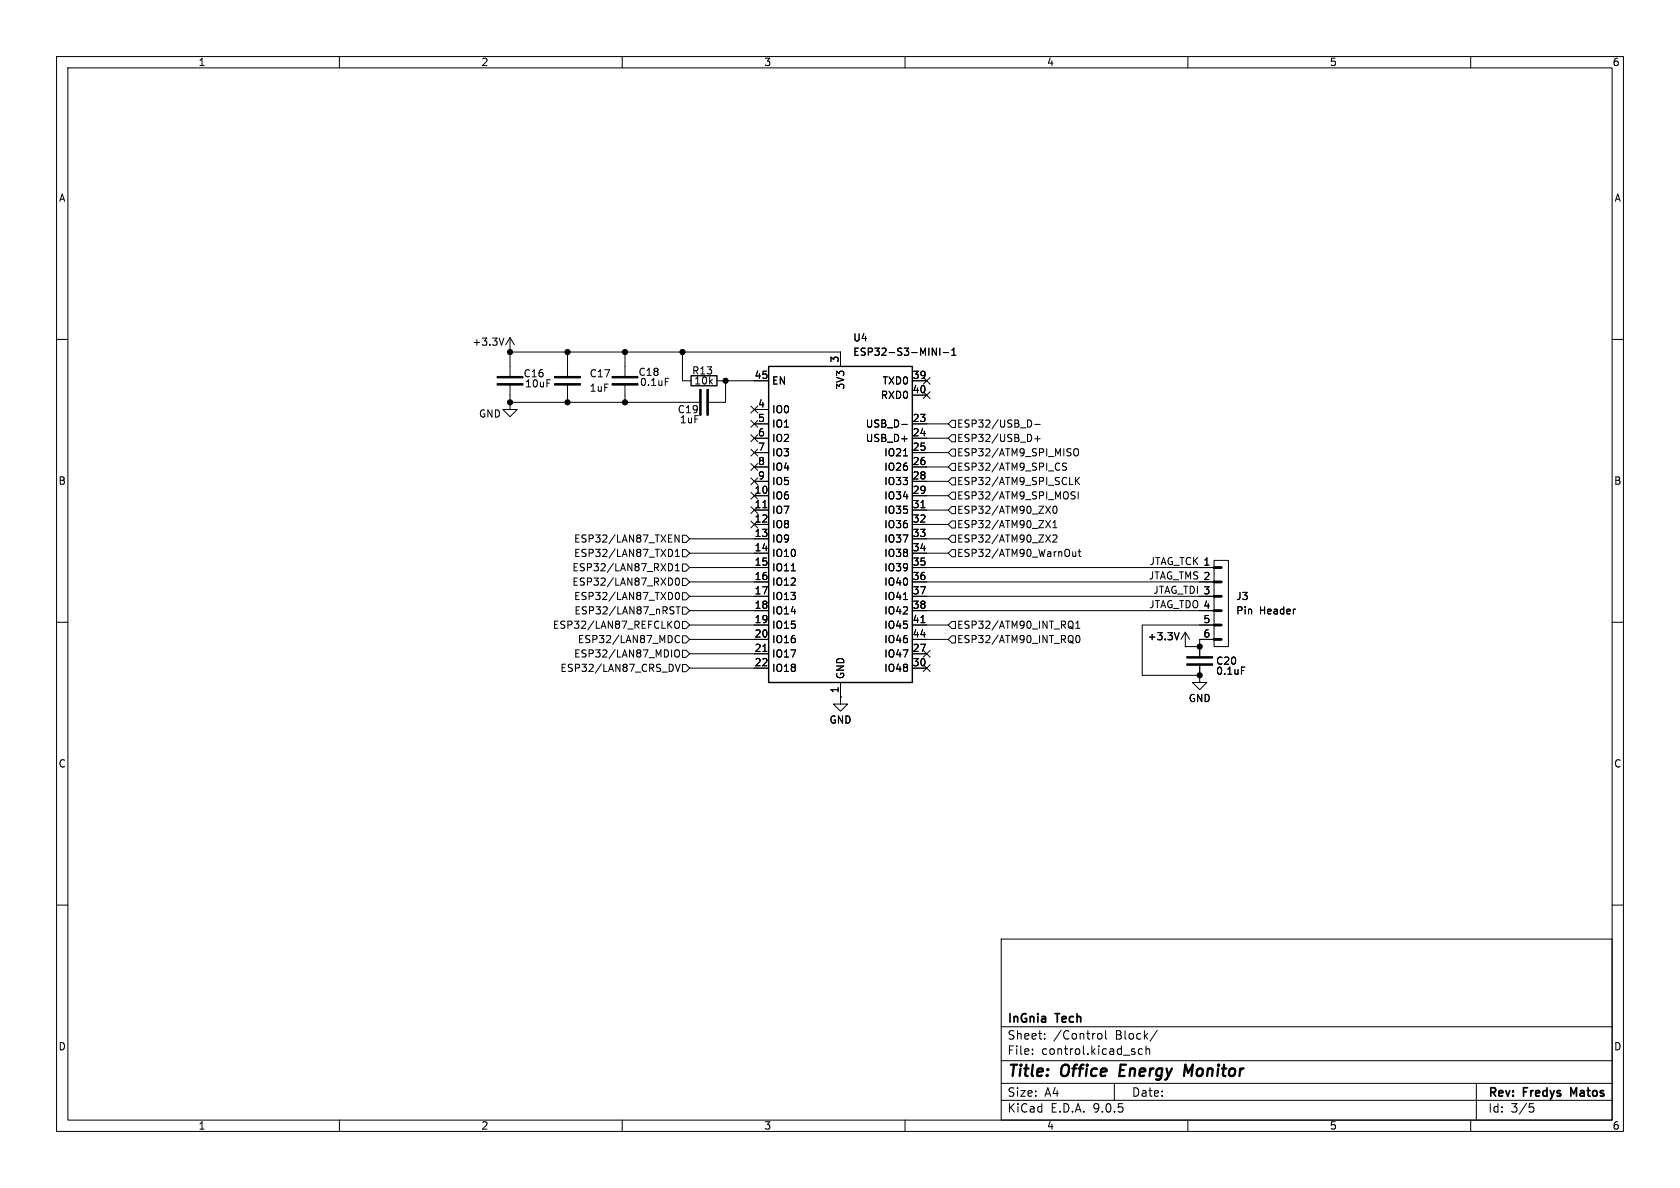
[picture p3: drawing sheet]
<svg xmlns="http://www.w3.org/2000/svg" width="297mm" height="210mm" viewBox="0 0 297 210" stroke-linecap="round" stroke-linejoin="round" font-family="sans-serif">
<g fill="none" stroke="#000" stroke-width=".18">
<path d="M10 10h277v190h-277zM12 12h273v186h-273zM60 10v2M110 10v2M160 10v2M210 10v2M260 10v2M89.1 59.8l-.4 1.2M90.2 59.7v7.1M90.2 59.7l-.8 1.3M90.2 59.7l.7 1.3M10 60h2"/>
<path d="M90.2 71.1v1.3h1.2l-1.2 1.3-1.3-1.3h1.3M90.2 71.1h.1M90.2 62.2h.1M90.2 67.9v3.2M90.2 62.2h58.4v2.6M90.2 71.1h33.7M100.3 62.2v4.6M100.3 67.9v3.2M110.5 62.2v4.6M110.5 67.9v3.2M117.6 66.9h.6M120.6 62.2v5.1h1.5"/>
<path d="M126.8 67.3h9.1M128.3 67.3v3.8h-3.3M132.7 79.4l1.3 1.2M132.7 71.8l1.3 1.2M132.7 76.9l1.3 1.2M132.7 74.3l1.3 1.2M133.3 72.4h2.6M133.3 74.9h2.6M133.3 77.5h2.6M134 79.4l-1.3 1.2M134 71.8l-1.3 1.2M134 76.9l-1.3 1.2"/>
<path d="M134 74.3l-1.3 1.2M159.4 75h1M161.3 67.3h2.5M161.3 74.9h6.3M161.3 77.5h6.3M161.3 69.9h2.5M163.2 69.2l1.2 1.3M163.2 66.7l1.2 1.2M164.4 69.2l-1.2 1.3M164.4 66.7l-1.2 1.2M164.8 61.5l.7 1.3v-1.3M166.1 61.5v1.3"/>
<path d="M166.7 62.3h1M168.3 62.8h.7M168.3 61.9l.3-.4v1.3M168.3 76.8h.6v1.3h-.6l-.7-.6zM168.3 74.3h.6v1.3h-.6l-.7-.7zM168.3 79.4h.6v1.2h-.6l-.7-.6zM182 74.2a.68 .68 0 0 1 .4 .7 .68 .68 0 0 1-.4 .6M182.9 75h1M182.9 77.6h1M183.4 77.1v.9M189.9 79.5l.2-.2a.43 .43 0 0 1 .6 .4v.5a.42 .42 0 0 1-.5 .4 .42 .42 0 0 1-.4-.4zM285 60h2"/>
<path d="M118.2 99.6a.64 .64 0 0 1 .7 .7 .64 .64 0 0 1-.7 .6M118.5 97.1a.68 .68 0 0 1 .4 .6 .68 .68 0 0 1-.4 .7M119.4 98.4h.7M119.4 97.5l.4-.4v1.3M120.1 94.6v1.2l-.8-1.2v1.2M120.6 94.6h.7l.6 .7-.6 .6h-.7zM120.6 97.2h.7l.6 .6-.6 .6h-.7zM120.6 99.7h.7l.6 .6-.6 .7h-.7zM121.9 95.3h14M121.9 97.8h14M132.7 81.9l1.3 1.3M132.7 89.6l1.3 1.2"/>
<path d="M132.7 87l1.3 1.2M132.7 84.5l1.3 1.2M132.7 92.1l1.3 1.2M133.3 80h2.6M133.3 82.6h2.6M133.3 85.1h2.6M133.3 87.6h2.6M133.3 90.2h2.6M133.3 92.7h2.6M134 81.9l-1.3 1.3M134 89.6l-1.3 1.2M134 87l-1.3 1.2"/>
<path d="M134 84.5l-1.3 1.2M134 92.1l-1.3 1.2M134.9 89.8h.7M159.7 80.6h.7M161.3 80h6.3M161.3 82.6h6.3M161.3 85.1h6.3M161.3 87.6h6.3M161.3 90.2h6.3M161.3 92.7h6.3M161.3 95.3h6.3M161.3 97.8h6.3"/>
<path d="M162.8 89.8h.7M168.3 92.1h.6v1.2h-.6l-.7-.6zM168.3 89.5h.6v1.3h-.6l-.7-.6zM168.3 94.6h.6v1.3h-.6l-.7-.6zM168.3 84.5h.6v1.2h-.6l-.7-.6zM168.3 81.9h.6v1.3h-.6l-.7-.6zM168.3 97.2h.6v1.2h-.6l-.7-.6zM168.3 87h.6v1.3h-.6l-.7-.7zM184.9 92l.8 1.3M184.9 89.5l.8 1.2M184.9 94.6l.8 1.2M185.7 92l-.8 1.3"/>
<path d="M185.7 89.5l-.8 1.2M185.7 94.6l-.8 1.2M186.1 93.3h.8M186.1 92.4l.4-.4v1.3M186.1 94.7l.5-.1 .3 .3-.8 .9h.8M186.3 89.5h.1a.68 .68 0 0 1 .5 .6 .68 .68 0 0 1-.5 .6 .84 .84 0 0 1-.1-1.2zM188.6 81.9h-.5l-.2 .1v.3l.5 .3 .2 .3-.3 .2h-.5M189.6 87.5l.3 .2 .2 .3-.3 .2h-.3M189.6 86.9l.5 .1M189.6 97.5l.1 .8 .3 .1 .2-.2M190.1 84.4v1.3M190.2 97.5v.9"/>
<path d="M190.3 84.9l.6 .8M190.6 97.5h.5M190.6 86.9v1.3M190.8 97.1v1.1l.3 .2M190.9 84.4l-.8 .7M214.6 99.1h2.6v15.2h-2.6zM10 110h2M118.7 102.2l.2 .5-.2 .7M118.7 107.3h.4M118.8 105v.7M118.9 107.9l.2 .3-.2 .3M119.3 110l.3-.2a.43 .43 0 0 1 .5 .4v.4a.42 .42 0 0 1-.4 .5 .42 .42 0 0 1-.4-.5z"/>
<path d="M119.3 115.1l.3-.2a.43 .43 0 0 1 .5 .4v.4a.42 .42 0 0 1-.4 .5 .42 .42 0 0 1-.4-.5zM119.4 117.4l.4 1.3 .4-1.3M119.4 100.9h.7M119.4 100l.4-.4v1.3M119.5 104.8l.2-.1a.68 .68 0 0 1 .4 .7 .68 .68 0 0 1-.4 .6l-.2-.1-.1-.4zM119.5 102.3l.2-.1a.68 .68 0 0 1 .4 .6 .68 .68 0 0 1-.4 .6l-.2-.1-.1-.3zM119.5 107.3h.7M119.9 107.3v1.2M120.1 112.5a.6 .6 0 0 0-.8 .4 .6 .6 0 0 0 .6 .7l.2-.1M120.6 104.8h.7l.6 .6-.6 .6h-.7zM120.6 102.2h.7l.6 .7-.6 .6h-.7zM120.6 114.9h.7l.6 .7-.6 .6h-.7z"/>
<path d="M120.6 109.9h.7l.6 .6-.6 .6h-.7zM120.6 112.4h.7l.6 .6-.6 .7h-.7zM120.6 117.5h.7l.6 .6-.6 .6h-.7zM120.6 107.3h.7l.6 .7-.6 .6h-.7zM121.9 100.3h14M121.9 102.9h14M121.9 105.4h14M121.9 108h14M121.9 110.5h14M121.9 113h14M121.9 115.6h14M121.9 118.1h14"/>
<path d="M134.9 115.2h.7M139.9 100.9h.7M159.7 106h.7M161.3 100.3h53.3M161.3 102.9h53.3M161.3 105.4h53.3M161.3 108h53.3M161.3 110.5h6.3M161.3 113h6.3M161.3 115.6h2.5M161.3 118.1h2.5M162.8 110.1h.7"/>
<path d="M163.2 115l1.2 1.2M163.2 117.5l1.2 1.2M164.4 115l-1.2 1.2M164.4 117.5l-1.2 1.2M168.3 112.4h.6v1.3h-.6l-.7-.7zM168.3 109.9h.6v1.2h-.6l-.7-.6zM189.5 109.9a.9 .9 0 0 1 0 1.1l.3 .2M190.2 111.1h.7M190.2 110.2l.3-.4v1.3M190.3 112.5l.2-.2a.68 .68 0 0 1 .4 .7 .68 .68 0 0 1-.4 .6l-.2-.1-.1-.4zM208.5 111.8l-.5 1.3M209.5 114.3h.1"/>
<path d="M209.5 111.8l-.7 1.2M209.5 111.8l.8 1.2M209.5 111.8v2.5M209.5 114.3h2.6M212.1 119.4v1.3h1.3l-1.3 1.2-1.3-1.2h1.3M212.1 119.4h.1M212.1 117.4v2M214.6 110.5h-12.7v8.9h10.2M214.6 113h-2.5v3.3M219.5 117.9h.6M285 110h2M148.6 123.2v1.3h1.3l-1.3 1.2-1.3-1.2h1.3"/>
<path d="M148.6 123.2h.1M148.6 120.7v2.5M10 160h2M177 166h108v32h-108zM285 160h2M60 198v2M110 198v2M160 198v2M177 194.5h108M177 191.5h108M177 187.5h108M177 181.5h108"/>
<path d="M182.5 186.3v.1M182.5 185.5v.1M184.7 183.6v.1M184.7 182.8v.1M194.1 182.8l.4-.1 .3 .3v.4l-.1 .2-.4 .1-.2-.1M195.5 182.2v1.3l.2 .2M197 191.5v3M202 185.5l-.5-.1-.3 .3v.4l.2 .2h.6M202.6 185.5l.2-.1 .4 .1v.9M202.6 184.9v1.5M204.6 182.1l-1.3 2M210 198v2"/>
<path d="M260 198v2M261 191.5v6.5M270.5 195.7h.4l.3 .3-.2 .5-.5 .1"/>
</g>
<path d="M214.6 100.3h1.3M214.6 102.9h1.3M214.6 105.4h1.3M214.6 108h1.3M214.6 110.5h1.3M214.6 113h1.3M278.2 193.4l-.5-1.1v1.5" fill="none" stroke="#000" stroke-width=".3"/>
<path d="M198.1 188.2l-.2 2h.9M210.9 188.2l-.9 1.4-.4-1.4-.3 2" fill="none" stroke="#000" stroke-width=".4"/>
<path d="M122.2 66.4h4.5v1.8h-4.5z" fill="none" stroke="#000" stroke-width=".24"/>
<path d="M214.6 100.3h1.3M214.6 102.9h1.3M214.6 105.4h1.3M214.6 108h1.3M214.6 110.5h1.3M214.6 113h1.3" fill="none" stroke="#000" stroke-width=".5"/>
<g fill="#000" stroke="#000" stroke-width=".18">
<path d="M87.9 67.8h4.6v.3h-4.6zM87.9 66.5h4.6v.3h-4.6zM98 67.8h4.6v.3h-4.6zM98 66.5h4.6v.3h-4.6zM108.2 67.8h4.6v.3h-4.6zM108.2 66.5h4.6v.3h-4.6zM123.7 68.8h.3v4.6h-.3zM125 68.8h.2v4.6h-.2zM209.8 117.3h4.6v.3h-4.6zM209.8 116.1h4.6v.2h-4.6z"/>
<circle cx="90.2" cy="71.1" r=".46"/>
<circle cx="90.2" cy="62.2" r=".46"/>
<circle cx="100.3" cy="62.2" r=".46"/>
<circle cx="100.3" cy="71.1" r=".46"/>
<circle cx="110.5" cy="62.2" r=".46"/>
<circle cx="110.5" cy="71.1" r=".46"/>
<circle cx="120.6" cy="62.2" r=".46"/>
<circle cx="128.3" cy="67.3" r=".46"/>
<circle cx="212.1" cy="119.4" r=".46"/>
<circle cx="212.1" cy="114.3" r=".46"/>
</g>
<path d="M135.9 64.8h25.4v55.9h-25.4z" fill="none" stroke="#000" stroke-width=".25"/>
<g font-size="2.8">
<text x="178" y="190.9">Title:</text>
<text x="187.7" y="190.9">Office</text>
<text x="198.7" y="190.9">Energy</text>
<text x="211" y="190.9">Monitor</text>
</g>
<g font-size="2.1">
<text x="178" y="184">Sheet:</text>
<text x="178" y="181.2">InGnia</text>
<text x="186.2" y="184">/Control</text>
<text x="186.7" y="181.2">Tech</text>
<text x="197.2" y="184">Block/</text>
<text x="178" y="186.7">File:</text>
<text x="184.1" y="186.7">control.kicad_sch</text>
<text x="178" y="196.9">KiCad</text>
<text x="178" y="194.1">Size:</text>
<text x="184.7" y="194.1">A4</text>
<text x="185.7" y="196.9">E.D.A.</text>
<text x="193.3" y="196.9">9.0.5</text>
<text x="200" y="194.1">Date:</text>
<text x="263" y="194.3">Rev:</text>
<text x="263" y="196.9">Id:</text>
<text x="267.1" y="196.9">3/5</text>
<text x="269.4" y="194.3">Fredys</text>
<text x="278.3" y="194.3">Matos</text>
</g>
<g font-size="1.8">
<text x="35" y="11.9">1</text>
<text x="85" y="11.9">2</text>
<text x="135" y="11.9">3</text>
<text x="185" y="11.9">4</text>
<text x="235" y="11.9">5</text>
<text x="285" y="11.9">6</text>
<text x="10.3" y="35.9">A</text>
<text x="285.3" y="35.9">A</text>
<text x="83.4" y="61.3">+3.3V</text>
<text x="148.3" y="64.2" transform="rotate(-90 148.3 64.2)">3</text>
<text x="150.7" y="63.1">ESP32-S3-MINI-1</text>
<text x="150.7" y="60.6">U4</text>
<text x="92.5" y="66.9">C16</text>
<text x="92.7" y="68.7">10uF</text>
<text x="104.1" y="69.4">1uF</text>
<text x="104.1" y="66.9">C17</text>
<text x="112.8" y="66.6">C18</text>
<text x="113" y="68.4">0.1uF</text>
<text x="122.3" y="66.4">R13</text>
<text x="122.6" y="68.2">10k</text>
<text x="133.3" y="67.1">45</text>
<text x="136.4" y="68.2">EN</text>
<text x="149.5" y="69" transform="rotate(-90 149.5 69)">3V3</text>
<text x="155.6" y="70.7">RXD0</text>
<text x="155.9" y="68.2">TXD0</text>
<text x="161.2" y="67.1">39</text>
<text x="161.2" y="69.6">40</text>
<text x="84.6" y="74">GND</text>
<text x="119.7" y="73.3">C19</text>
<text x="120.1" y="75">1uF</text>
<text x="133.9" y="72.1">4</text>
<text x="133.9" y="74.7">5</text>
<text x="133.9" y="77.2">6</text>
<text x="136.4" y="73.3">IO0</text>
<text x="136.4" y="75.8">IO1</text>
<text x="153" y="75.8">USB_D-</text>
<text x="161.2" y="74.7">23</text>
<text x="161.2" y="77.2">24</text>
<text x="169.1" y="75.8">ESP32/USB_D-</text>
<text x="133.9" y="79.8">7</text>
<text x="133.9" y="82.3">8</text>
<text x="136.4" y="78.3">IO2</text>
<text x="136.4" y="80.9">IO3</text>
<text x="136.4" y="83.4">IO4</text>
<text x="153" y="78.3">USB_D+</text>
<text x="156.2" y="80.9">IO21</text>
<text x="156.2" y="83.4">IO26</text>
<text x="161.2" y="79.8">25</text>
<text x="161.2" y="82.3">26</text>
<text x="169.1" y="78.3">ESP32/USB_D+</text>
<text x="169.1" y="80.9">ESP32/ATM9_SPI_MISO</text>
<text x="169.1" y="83.4">ESP32/ATM9_SPI_CS</text>
<text x="10.3" y="85.9">B</text>
<text x="133.3" y="87.4">10</text>
<text x="133.3" y="89.9">11</text>
<text x="133.9" y="84.8">9</text>
<text x="136.4" y="86">IO5</text>
<text x="136.4" y="88.5">IO6</text>
<text x="156.2" y="86">IO33</text>
<text x="156.2" y="88.5">IO34</text>
<text x="161.2" y="84.8">28</text>
<text x="161.2" y="87.4">29</text>
<text x="161.2" y="89.9">31</text>
<text x="169.1" y="86">ESP32/ATM9_SPI_SCLK</text>
<text x="169.1" y="88.5">ESP32/ATM9_SPI_MOSI</text>
<text x="285.3" y="85.9">B</text>
<text x="133.3" y="92.5">12</text>
<text x="133.3" y="95">13</text>
<text x="136.4" y="91">IO7</text>
<text x="136.4" y="93.6">IO8</text>
<text x="156.2" y="91">IO35</text>
<text x="156.2" y="93.6">IO36</text>
<text x="161.2" y="92.5">32</text>
<text x="161.2" y="95">33</text>
<text x="169.1" y="93.6">ESP32/ATM90_ZX1</text>
<text x="169.1" y="91">ESP32/ATM90_ZX0</text>
<text x="101.1" y="101.2">ESP32/LAN87_RXD1</text>
<text x="101.4" y="96.1">ESP32/LAN87_TXEN</text>
<text x="101.4" y="98.7">ESP32/LAN87_TXD1</text>
<text x="133.3" y="97.5">14</text>
<text x="133.3" y="100.1">15</text>
<text x="136.4" y="96.1">IO9</text>
<text x="136.4" y="98.7">IO10</text>
<text x="136.4" y="101.2">IO11</text>
<text x="156.2" y="96.1">IO37</text>
<text x="156.2" y="98.7">IO38</text>
<text x="156.2" y="101.2">IO39</text>
<text x="161.2" y="97.5">34</text>
<text x="161.2" y="100.1">35</text>
<text x="169.1" y="96.1">ESP32/ATM90_ZX2</text>
<text x="169.1" y="98.7">ESP32/ATM90_WarnOut</text>
<text x="203.1" y="100">JTAG_TCK 1</text>
<text x="212.7" y="100.1">1</text>
<text x="101.1" y="103.7">ESP32/LAN87_RXD0</text>
<text x="101.4" y="106.3">ESP32/LAN87_TXD0</text>
<text x="133.3" y="102.6">16</text>
<text x="133.3" y="105.2">17</text>
<text x="133.3" y="107.7">18</text>
<text x="136.4" y="103.7">IO12</text>
<text x="136.4" y="106.3">IO13</text>
<text x="156.2" y="103.7">IO40</text>
<text x="156.2" y="106.3">IO41</text>
<text x="161.2" y="102.6">36</text>
<text x="161.2" y="105.2">37</text>
<text x="161.2" y="107.7">38</text>
<text x="203" y="102.5">JTAG_TMS 2</text>
<text x="203.1" y="107.6">JTAG_TDO 4</text>
<text x="203.8" y="105.1">JTAG_TDI 3</text>
<text x="212.7" y="102.6">2</text>
<text x="212.7" y="105.2">3</text>
<text x="212.7" y="107.7">4</text>
<text x="218.4" y="106.3">J3</text>
<text x="97.6" y="111.4">ESP32/LAN87_REFCLKO</text>
<text x="101.4" y="108.8">ESP32/LAN87_nRST</text>
<text x="102.1" y="113.9">ESP32/LAN87_MDC</text>
<text x="133.3" y="110.2">19</text>
<text x="133.3" y="112.8">20</text>
<text x="136.4" y="108.8">IO14</text>
<text x="136.4" y="111.4">IO15</text>
<text x="136.4" y="113.9">IO16</text>
<text x="156.2" y="108.8">IO42</text>
<text x="156.2" y="111.4">IO45</text>
<text x="156.2" y="113.9">IO46</text>
<text x="161.2" y="110.2">41</text>
<text x="161.2" y="112.8">44</text>
<text x="169.1" y="113.9">ESP32/ATM90_INT_RQ0</text>
<text x="169.1" y="111.4">ESP32/ATM90_INT_RQ1</text>
<text x="202.8" y="113.4">+3.3V</text>
<text x="212.7" y="110.2">5</text>
<text x="212.7" y="112.8">6</text>
<text x="218.4" y="108.8">Pin</text>
<text x="222.6" y="108.8">Header</text>
<text x="99" y="119">ESP32/LAN87_CRS_DV</text>
<text x="101.4" y="116.4">ESP32/LAN87_MDIO</text>
<text x="133.3" y="115.3">21</text>
<text x="133.3" y="117.9">22</text>
<text x="136.4" y="116.4">IO17</text>
<text x="136.4" y="119">IO18</text>
<text x="156.2" y="116.4">IO47</text>
<text x="156.2" y="119">IO48</text>
<text x="161.2" y="115.3">27</text>
<text x="161.2" y="117.9">30</text>
<text x="214.9" y="117.7">C20</text>
<text x="214.9" y="119.5">0.1uF</text>
<text x="148.3" y="122.6" transform="rotate(-90 148.3 122.6)">1</text>
<text x="149.5" y="120.1" transform="rotate(-90 149.5 120.1)">GND</text>
<text x="210.1" y="124.3">GND</text>
<text x="146.6" y="128.1">GND</text>
<text x="10.3" y="135.9">C</text>
<text x="285.3" y="135.9">C</text>
<text x="10.3" y="185.9">D</text>
<text x="285.3" y="185.9">D</text>
<text x="35" y="199.9">1</text>
<text x="85" y="199.9">2</text>
<text x="135" y="199.9">3</text>
<text x="185" y="199.9">4</text>
<text x="235" y="199.9">5</text>
<text x="285" y="199.9">6</text>
</g>
</svg>
